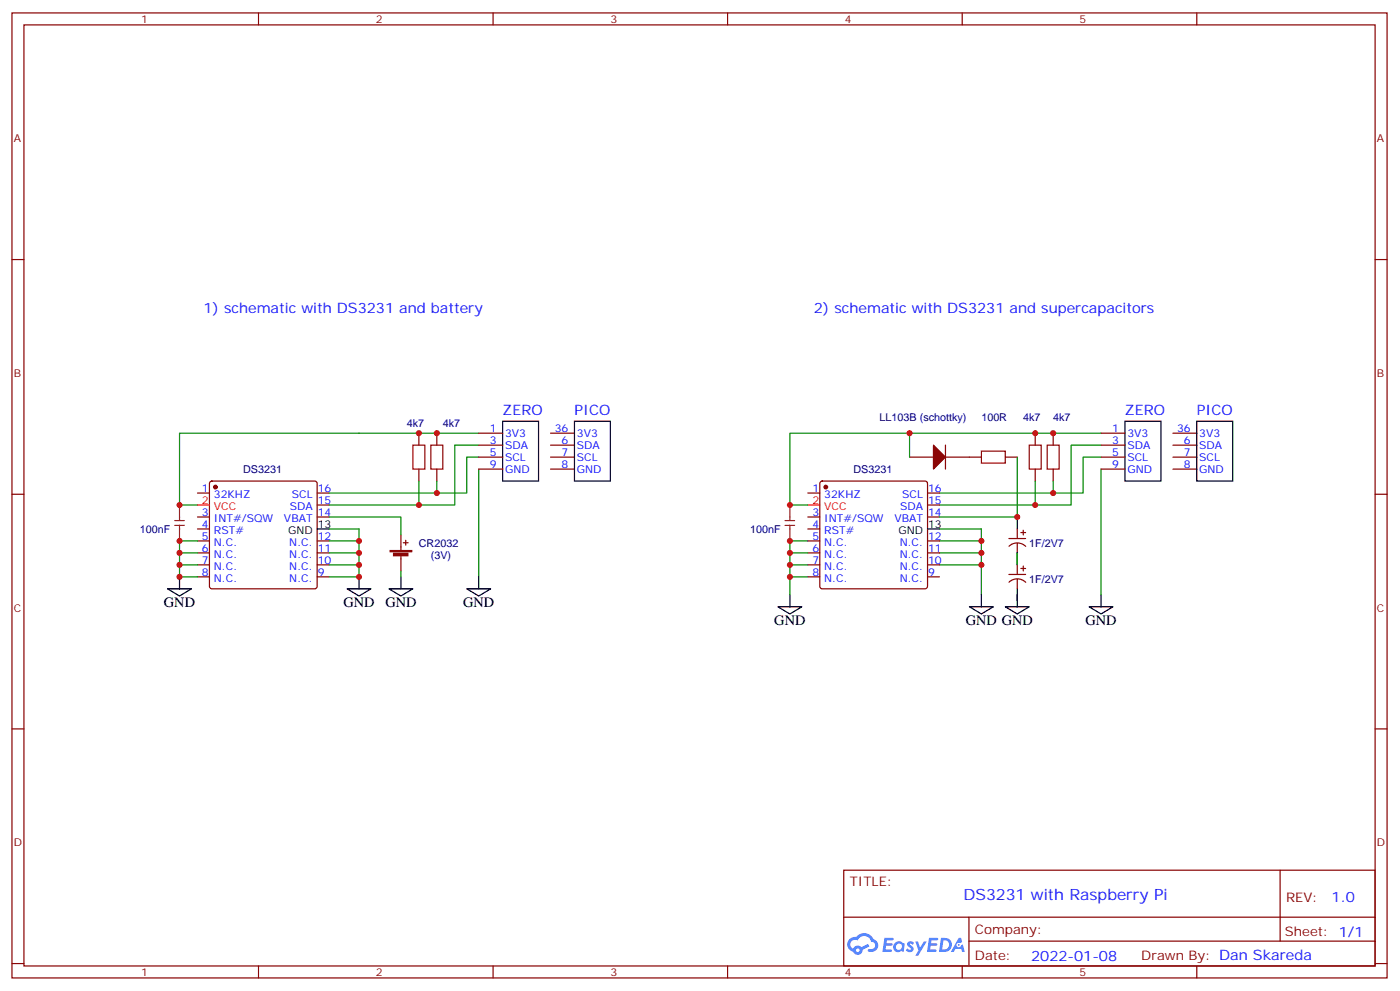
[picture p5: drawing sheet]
<svg xmlns="http://www.w3.org/2000/svg" width="413mm" height="292mm" viewBox="0 0 413 292" stroke-linecap="round" stroke-linejoin="round" font-family="sans-serif">
<g fill="none" stroke="#870000" stroke-width=".35">
<path d="M3.5 3.8h405.4v284.3h-405.4zM7.1 7.3h398.2v277.3h-398.2zM76.2 3.8v3.5M145.3 3.8v3.5M214.5 3.8v3.5M283.6 3.8v3.5M352.8 3.8v3.5M3.5 76.5h3.6M405.3 76.5h3.6M3.5 145.6h3.6M405.3 145.6h3.6M3.5 214.8h3.6"/>
<path d="M405.3 214.8h3.6M248.7 256.4h156.6v28.2h-156.6zM377.3 256.4v20.9M248.7 270.2h156.5M285.6 277.3h119.6M285.6 270.2v14.2M3.5 283.9h3.6M76.2 284.6v3.5M145.3 284.6v3.5M214.5 284.6v3.5M283.6 284.6v3.5M352.8 284.6v3.5"/>
<path d="M405.3 283.9h3.6"/>
</g>
<g fill="#5487ff">
<path d="M267.7 277.6a1.22 1.22 0 0 1 1.7 .2l-.4 .6a.47 .47 0 0 0-.3-.4 .47 .47 0 0 0-.5 .2l.1 .2a1.14 1.14 0 0 1 .8 1.8 1.14 1.14 0 0 1-1.9 0l-.2-.2 .5-.6 .7 .5a.29 .29 0 0 0 .3-.3 .29 .29 0 0 0-.2-.3 1.04 1.04 0 0 1-.6-1.7z"/>
<path d="M260.7 276.3h2.4l.3 .2-.2 .5-1.8 .1-.1 .8h1.5l.3 .4-.3 .4h-1.6l-.2 1.1h1.7l.2 .3-.2 .3-2.6 .1z"/>
<path d="M273.8 276.3h2.4l.3 .2-.1 .5-1.8 .1-.2 .8h1.6l.3 .4-.4 .4h-1.6l-.1 1.1h1.7l.2 .3-.2 .3-2.6 .1z"/>
<path d="M282.6 276.3h.7l.3 1.3-.6 .3a.69 .69 0 0 0-1 .3 .69 .69 0 0 0 .4 .9 .69 .69 0 0 0 .9-.6l.5-.2 .6 2.2h-.8l-.2-.9h-1.8l-.5 .9h-.8z"/>
<path d="M269.8 277.4h.8l.6 1.8 1.1-1.8h.9l-2.6 4.2h-.8l.9-1.5z"/>
<path d="M277.4 276.3l-.6 4.2h1.3a2.11 2.11 0 0 0 2.5-2.1 2.11 2.11 0 0 0-2.5-2.1zM278.1 277.1a1.39 1.39 0 0 1 1.7 1.4 1.39 1.39 0 0 1-1.8 1.3h-.3z"/>
<path d="M263.7 277.9a1.54 1.54 0 0 0-.1 2.2 1.54 1.54 0 0 0 2.2 .1l.6 .3 .3-2.3-.2-.3h-.4a1.49 1.49 0 0 0-2.4 0zM264 278.9a.94 .94 0 0 1 1.8 0 .94 .94 0 0 1-1.8 0z"/>
<path d="M250.4 276.7a2.18 2.18 0 0 0 1.1 3.7 1.44 1.44 0 0 0 1.6 .9 1.44 1.44 0 0 0 1.2-1.4l2-1.1-.5-.7-1.9 1a1.47 1.47 0 0 0-2.4 .4 1.39 1.39 0 0 1-.7-1.9 1.39 1.39 0 0 1 2-.5 2.12 2.12 0 0 1 2.2-1.3 2.12 2.12 0 0 1 1.9 1.7 1.14 1.14 0 0 1 1.1 1.4 1.14 1.14 0 0 1-1.7 .7 .43 .43 0 0 0-.5 .4 .43 .43 0 0 0 .4 .5 1.98 1.98 0 0 0 2.5-1.2 1.98 1.98 0 0 0-1.2-2.6 3.1 3.1 0 0 0-5.3-.6l-.9 .1zM252.3 280a.55 .55 0 0 1 1.1 0 .55 .55 0 0 1-1.1 0z"/>
<circle cx="282.6" cy="278.4" r=".26"/>
</g>
<g fill="none" stroke="#008700" stroke-width=".35">
<path d="M141.1 131.2h-7v17.6h-37.1M141.1 134.7h-3.5v10.6h-40.6M141.1 127.6h-88.2v21.2h5.3M141.1 138.2v31.8M268.1 127.6v7.1M299.9 134.7v17.6h-23M324.6 134.7h-5.3v10.6h-42.4M324.6 131.2h-8.9v17.6h-38.8M324.6 127.6h-91.8v21.2h5.3M324.6 138.2v37.1M58.2 159.4h-5.3v10.6h5.3M97 155.9h8.8v14.1h-8.8"/>
<path d="M97 152.3h21.2v5.3M97 159.4h8.8M123.5 141.7v7.1M128.8 141.7v3.6M238.1 159.4h-5.3v10.6h5.3M276.9 155.9h12.4v19.4M276.9 159.4h12.4M305.2 141.7v7.1M310.4 141.7v3.6M52.9 162.9h5.3M52.9 166.4h5.3M97 162.9h8.8"/>
<path d="M97 166.4h8.8M118.2 168.2v1.8M232.8 162.9h5.3M232.8 166.4h5.3M232.8 170v5.3M276.9 162.9h12.4M276.9 166.4h12.4M299.9 162.9v3.5M299.9 175.3v1.7"/>
</g>
<path d="M121.7 131.2h3.5v7h-3.5zM127 131.2h3.5v7h-3.5zM289.3 132.9h7v3.6h-7zM303.4 131.2h3.5v7h-3.5zM308.7 131.2h3.5v7h-3.5z" fill="none" stroke="#a10000" stroke-width=".35"/>
<g fill="none" stroke="#870000" stroke-width=".35">
<path d="M123.5 127.6v3.6M123.5 138.2v3.5M128.8 127.6v3.6M128.8 138.2v3.5M141.1 134.7h7.1M141.1 138.2h7.1M141.1 131.2h7.1M141.1 127.6h7.1M162.3 134.7h7M162.3 138.2h7M162.3 131.2h7M162.3 127.6h7"/>
<path d="M268.1 134.7h7.1M278.7 134.7h10.6M278.7 131.2v7M296.3 134.7h3.6M305.2 127.6v3.6M305.2 138.2v3.5M310.4 127.6v3.6M310.4 138.2v3.5M324.6 134.7h7M324.6 138.2h7M324.6 131.2h7M324.6 127.6h7"/>
<path d="M345.7 134.7h7.1M345.7 138.2h7.1M345.7 131.2h7.1M345.7 127.6h7.1M58.2 145.3h3.5M58.2 152.3h3.5M58.2 155.9h3.5M58.2 159.4h3.5M62 142l.4-.3h30.4l.5 .3 .2 .5v30.3l-.2 .5-.5 .2h-30.4l-.5-.2-.2-.5v-30.3zM93.5 145.3h3.5M93.5 152.3h3.5M93.5 159.4h3.5"/>
<path d="M93.5 148.8h3.5M238.1 145.3h3.6M238.1 152.3h3.6M238.1 155.9h3.6M238.1 159.4h3.6M241.9 142l.5-.3h30.3l.5 .3 .2 .5v30.3l-.2 .5-.5 .2h-30.3l-.5-.2-.2-.5v-30.3zM273.4 145.3h3.5M273.4 152.3h3.5M273.4 159.4h3.5M273.4 148.8h3.5M297.4 158.7h4.9M299.9 155.9v2.8"/>
<path d="M300.9 156.9h1.4M301.6 156.2v1.4M58.2 162.9h3.5M58.2 166.4h3.5M58.2 170h3.5M93.5 162.9h3.5M93.5 166.4h3.5M93.5 170h3.5M238.1 162.9h3.6M238.1 166.4h3.6M238.1 170h3.6M273.4 162.9h3.5"/>
<path d="M273.4 166.4h3.5M273.4 170h3.5M297.4 169.3h4.9M297.4 161a3.5 3.5 0 0 1 4.9 0M297.4 171.5a3.5 3.5 0 0 1 4.9 .1M299.9 160.1v2.8M299.9 166.4v2.9M299.9 170.7v2.8M300.9 167.5h1.4M301.6 166.8v1.4"/>
</g>
<g fill="none" stroke="#000" stroke-width=".35">
<path d="M148.2 124.1h10.5v17.6h-10.5zM169.3 124.1h10.6v17.6h-10.6zM331.6 124.1h10.6v17.6h-10.6zM352.8 124.1h10.6v17.6h-10.6zM93.5 155.9h3.5M273.4 155.9h3.5M299.9 152.3v3.6M49.4 173.5h7l-3.5 2.1zM52.9 170v3.5M102.3 173.5h7.1l-3.6 2.1zM105.8 170v3.5M114.7 173.5h7l-3.5 2.1z"/>
<path d="M118.2 170v3.5M137.6 173.5h7l-3.5 2.1zM141.1 170v3.5M229.3 178.8h7.1l-3.6 2.1zM232.8 175.3v3.5M285.8 178.8h7l-3.5 2.1zM289.3 175.3v3.5M296.3 178.8h7.1l-3.5 2.1zM299.9 162.9v3.5M299.9 173.5v5.3M321 178.8h7.1l-3.5 2.1zM324.6 175.3v3.5"/>
</g>
<g fill="#870000" stroke="#870000" stroke-width=".35">
<path d="M275.2 131.2l3.5 3.5-3.5 3.5z"/>
<circle cx="63.5" cy="143.5" r=".53"/>
<circle cx="243.4" cy="143.5" r=".53"/>
</g>
<path d="M58.2 148.8h3.5M238.1 148.8h3.6" fill="none" stroke="#f00" stroke-width=".35"/>
<g fill="#850000" stroke="#850000" stroke-width=".35">
<path d="M115 162.2h6.4v.4h-6.4z"/>
<path d="M116 163h4.2v.7h-4.2z"/>
</g>
<path d="M118.2 157.6v4.6M118.9 159.9h1.4M119.6 159.2v1.4M118.2 163.6v4.6" fill="none" stroke="#850000" stroke-width=".35"/>
<path d="M51.5 153.4h2.8M51.5 154.8h2.8M52.9 148.8v4.6M52.9 154.8v4.6M231.4 153.4h2.8M231.4 154.8h2.8M232.8 148.8v4.6M232.8 154.8v4.6" fill="none" stroke="#8c2424" stroke-width=".35"/>
<g fill="#c00">
<circle cx="123.5" cy="127.6" r=".88"/>
<circle cx="128.8" cy="127.6" r=".88"/>
<circle cx="123.5" cy="148.8" r=".88"/>
<circle cx="128.8" cy="145.3" r=".88"/>
<circle cx="105.8" cy="159.4" r=".88"/>
<circle cx="105.8" cy="162.9" r=".88"/>
<circle cx="105.8" cy="166.4" r=".88"/>
<circle cx="105.8" cy="170" r=".88"/>
<circle cx="52.9" cy="162.9" r=".88"/>
<circle cx="52.9" cy="166.4" r=".88"/>
<circle cx="52.9" cy="170" r=".88"/>
<circle cx="232.8" cy="166.4" r=".88"/>
<circle cx="310.4" cy="145.3" r=".88"/>
<circle cx="305.2" cy="148.8" r=".88"/>
<circle cx="232.8" cy="162.9" r=".88"/>
<circle cx="289.3" cy="166.4" r=".88"/>
<circle cx="289.3" cy="162.9" r=".88"/>
<circle cx="289.3" cy="159.4" r=".88"/>
<circle cx="232.8" cy="159.4" r=".88"/>
<circle cx="232.8" cy="170" r=".88"/>
<circle cx="232.8" cy="148.8" r=".88"/>
<circle cx="305.2" cy="127.6" r=".88"/>
<circle cx="310.4" cy="127.6" r=".88"/>
<circle cx="299.9" cy="152.3" r=".88"/>
<circle cx="268.1" cy="127.6" r=".88"/>
<circle cx="52.9" cy="159.4" r=".88"/>
<circle cx="52.9" cy="148.8" r=".88"/>
</g>
<text font-size="4.6" fill="#00f" x="284" y="265.2">DS3231 with Raspberry Pi</text>
<g font-size="4.2" fill="#00f">
<text x="60" y="92.4">1) schematic with DS3231 and battery</text>
<text x="239.9" y="92.4">2) schematic with DS3231 and supercapacitors</text>
<text x="148.2" y="122.3">ZERO</text>
<text x="169.3" y="122.3">PICO</text>
<text x="331.6" y="122.3">ZERO</text>
<text x="352.8" y="122.3">PICO</text>
<text x="392.5" y="265.7">1.0</text>
<text x="304" y="283">2022-01-08</text>
</g>
<g font-size="4.2">
<text x="48.3" y="178.8">GND</text>
<text x="101.2" y="178.8">GND</text>
<text x="113.6" y="178.8">GND</text>
<text x="136.5" y="178.8">GND</text>
<text x="228.2" y="184.1">GND</text>
<text x="284.7" y="184.1">GND GND</text>
<text x="320" y="184.1">GND</text>
</g>
<g font-size="3.9" fill="#800">
<text x="250.5" y="261">TITLE:</text>
<text x="379.1" y="265.7">REV:</text>
<text x="287.4" y="275.2">Company:</text>
<text x="378.7" y="275.8">Sheet: 1/1</text>
<text x="287.4" y="282.9">Date:</text>
<text x="336.4" y="282.9">Drawn By: Dan Skareda</text>
</g>
<g font-size="3.2" fill="#800">
<text x="41.6" y="6.8">1</text>
<text x="110.8" y="6.8">2</text>
<text x="179.9" y="6.8">3</text>
<text x="249.1" y="6.8">4</text>
<text x="318.2" y="6.8">5</text>
<text x="4.1" y="41.9">A</text>
<text x="405.9" y="41.9">A</text>
<text x="4.1" y="111.1">B</text>
<text x="405.9" y="111.1">B</text>
<text x="4.1" y="180.2">C</text>
<text x="405.9" y="180.2">C</text>
<text x="4.1" y="249.3">D</text>
<text x="405.9" y="249.3">D</text>
<text x="41.6" y="287.6">1</text>
<text x="110.8" y="287.6">2</text>
<text x="179.9" y="287.6">3</text>
<text x="249.1" y="287.6">4</text>
<text x="318.2" y="287.6">5</text>
</g>
<g font-size="3.2" fill="#000080">
<text x="119.9" y="125.9">4k7</text>
<text x="130.5" y="125.9">4k7</text>
<text x="259.3" y="124.1">LL103B (schottky)</text>
<text x="289.3" y="124.1">100R</text>
<text x="301.6" y="124.1">4k7</text>
<text x="310.4" y="124.1">4k7</text>
<text x="71.7" y="139.4">DS3231</text>
<text x="251.6" y="139.4">DS3231</text>
<text x="41.2" y="157">100nF</text>
<text x="123.5" y="161.1">CR2032</text>
<text x="221.1" y="157">100nF</text>
<text x="303.4" y="161.1">1F/2V7</text>
<text x="127" y="164.7">(3V)</text>
<text x="303.4" y="171.7">1F/2V7</text>
</g>
<g font-size="3.2" fill="#00f">
<text x="144.4" y="127.3">1</text>
<text x="144.4" y="130.8">3</text>
<text x="148.9" y="128.7">3V3</text>
<text x="163.5" y="127.3">36</text>
<text x="165.6" y="130.8">6</text>
<text x="170" y="128.7">3V3</text>
<text x="327.8" y="127.3">1</text>
<text x="327.8" y="130.8">3</text>
<text x="332.3" y="128.7">3V3</text>
<text x="347" y="127.3">36</text>
<text x="349" y="130.8">6</text>
<text x="353.5" y="128.7">3V3</text>
<text x="144.4" y="134.3">5</text>
<text x="144.4" y="137.9">9</text>
<text x="148.9" y="132.2">SDA</text>
<text x="148.9" y="135.7">SCL</text>
<text x="165.6" y="137.9">8</text>
<text x="165.6" y="134.3">7</text>
<text x="170" y="135.7">SCL</text>
<text x="170" y="132.2">SDA</text>
<text x="327.8" y="134.3">5</text>
<text x="327.8" y="137.9">9</text>
<text x="332.3" y="132.2">SDA</text>
<text x="332.3" y="135.7">SCL</text>
<text x="349" y="137.9">8</text>
<text x="349" y="134.3">7</text>
<text x="353.5" y="135.7">SCL</text>
<text x="353.5" y="132.2">SDA</text>
<text x="148.9" y="139.3">GND</text>
<text x="170" y="139.3">GND</text>
<text x="332.3" y="139.3">GND</text>
<text x="353.5" y="139.3">GND</text>
<text x="59.5" y="144.9">1</text>
<text x="63" y="146.7">32KHZ</text>
<text x="86" y="146.7">SCL</text>
<text x="93.7" y="148.4">15</text>
<text x="93.7" y="144.9">16</text>
<text x="239.5" y="144.9">1</text>
<text x="243" y="146.7">32KHZ</text>
<text x="265.9" y="146.7">SCL</text>
<text x="273.6" y="148.4">15</text>
<text x="273.6" y="144.9">16</text>
<text x="59.5" y="152">3</text>
<text x="59.5" y="155.5">4</text>
<text x="63" y="153.7">INT#/SQW</text>
<text x="83.7" y="153.7">VBAT</text>
<text x="85.4" y="150.2">SDA</text>
<text x="93.7" y="152">14</text>
<text x="239.5" y="152">3</text>
<text x="239.5" y="155.5">4</text>
<text x="243" y="153.7">INT#/SQW</text>
<text x="263.6" y="153.7">VBAT</text>
<text x="265.3" y="150.2">SDA</text>
<text x="273.6" y="152">14</text>
<text x="59.5" y="159">5</text>
<text x="63" y="157.3">RST#</text>
<text x="63" y="160.8">N.C.</text>
<text x="85.3" y="160.8">N.C.</text>
<text x="93.7" y="159">12</text>
<text x="239.5" y="159">5</text>
<text x="243" y="157.3">RST#</text>
<text x="243" y="160.8">N.C.</text>
<text x="265.2" y="160.8">N.C.</text>
<text x="273.6" y="159">12</text>
<text x="59.5" y="162.6">6</text>
<text x="59.5" y="166.1">7</text>
<text x="63" y="164.3">N.C.</text>
<text x="63" y="167.9">N.C.</text>
<text x="85.3" y="167.9">N.C.</text>
<text x="85.3" y="164.3">N.C.</text>
<text x="93.7" y="166.1">10</text>
<text x="93.7" y="162.6">11</text>
<text x="239.5" y="162.6">6</text>
<text x="239.5" y="166.1">7</text>
<text x="243" y="164.3">N.C.</text>
<text x="243" y="167.9">N.C.</text>
<text x="265.2" y="167.9">N.C.</text>
<text x="265.2" y="164.3">N.C.</text>
<text x="273.6" y="166.1">10</text>
<text x="273.6" y="162.6">11</text>
<text x="59.5" y="169.6">8</text>
<text x="63" y="171.4">N.C.</text>
<text x="85.3" y="171.4">N.C.</text>
<text x="93.7" y="169.6">9</text>
<text x="239.5" y="169.6">8</text>
<text x="243" y="171.4">N.C.</text>
<text x="265.2" y="171.4">N.C.</text>
<text x="273.6" y="169.6">9</text>
</g>
<g font-size="3.2" fill="#f00">
<text x="59.5" y="148.4">2</text>
<text x="239.5" y="148.4">2</text>
<text x="63" y="150.2">VCC</text>
<text x="243" y="150.2">VCC</text>
</g>
<g font-size="3.2">
<text x="93.7" y="155.5">13</text>
<text x="273.6" y="155.5">13</text>
<text x="84.9" y="157.3">GND</text>
<text x="264.8" y="157.3">GND</text>
</g>
</svg>
